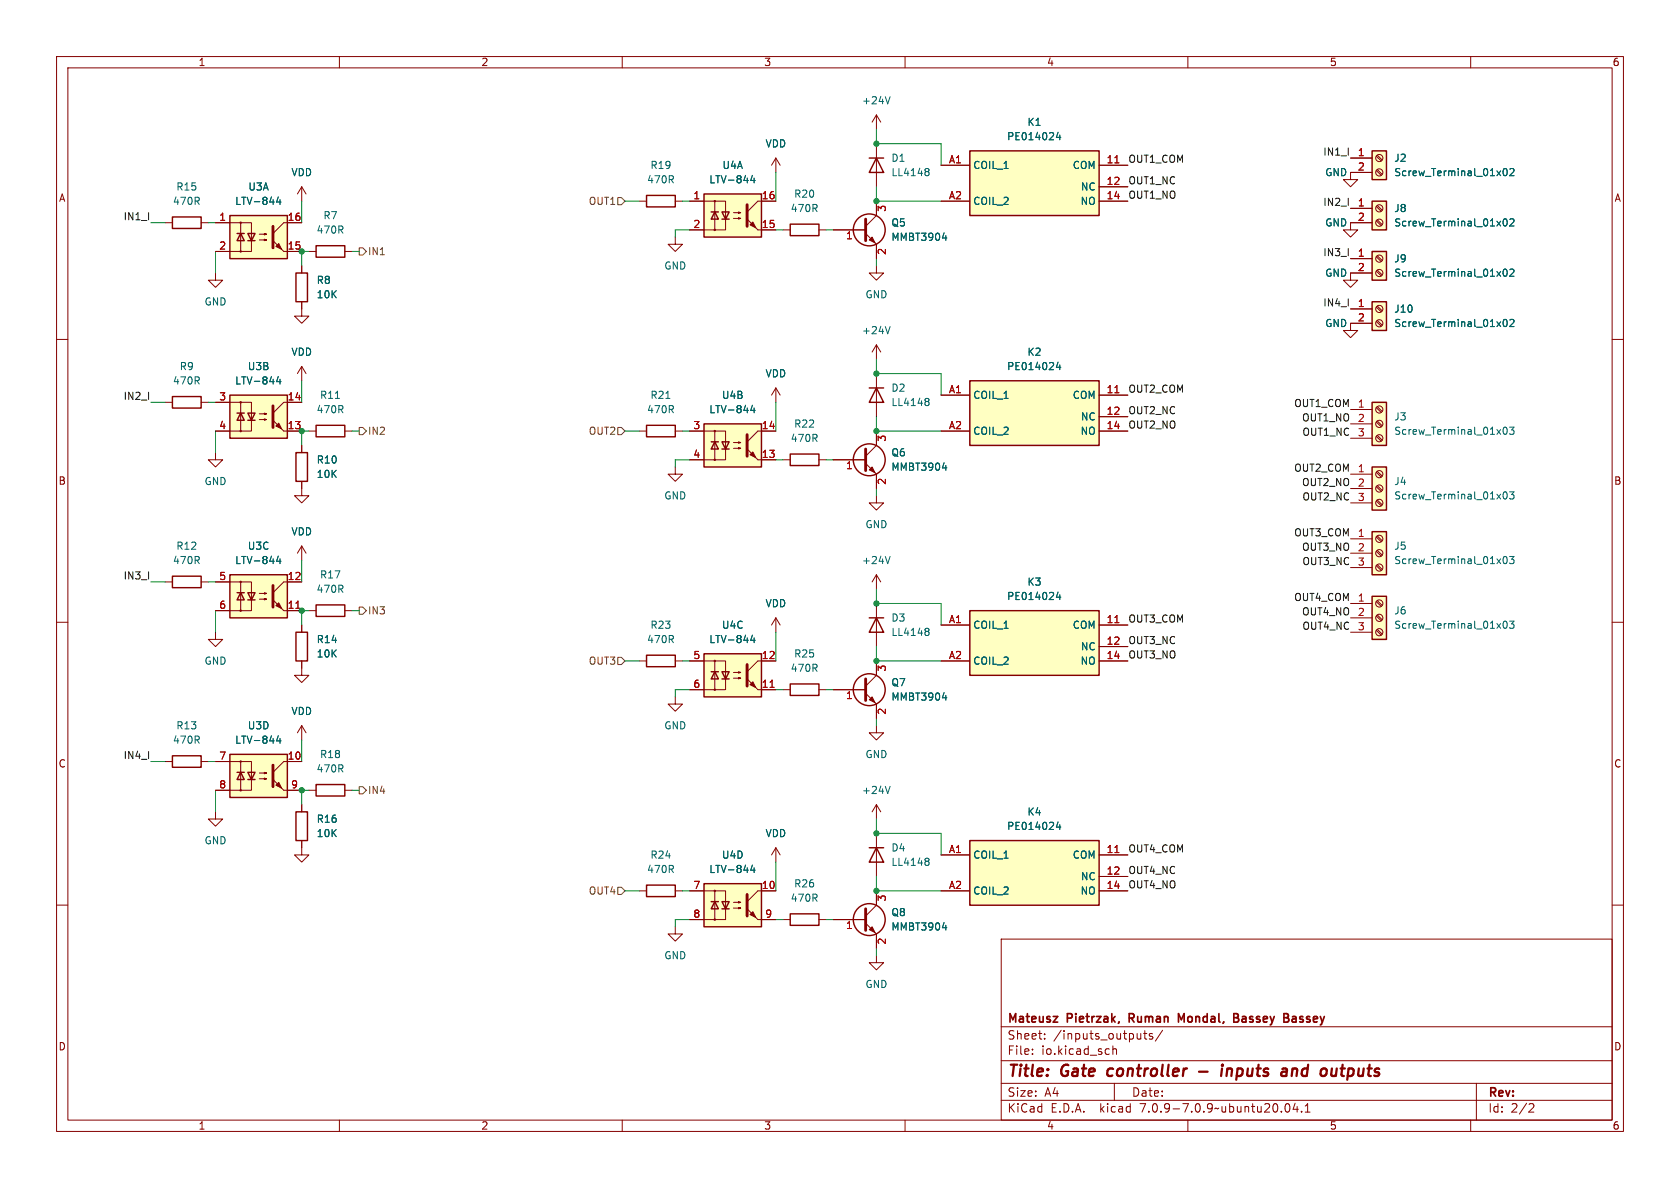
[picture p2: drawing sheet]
<svg xmlns="http://www.w3.org/2000/svg" width="297mm" height="210mm" viewBox="0 0 297 210" stroke-linecap="round" stroke-linejoin="round" font-family="sans-serif">
<g fill="none" stroke="#840000" stroke-width=".18">
<path d="M10 10h277v190h-277zM12 12h273v186h-273zM60 10v2M110 10v2M160 10v2M210 10v2M260 10v2M29.2 39.4h1.3M35.6 39.4h1.2M38.1 39.4h6.3v5.1h-6.3M42.5 39.4v5.1M53.3 33v2.6"/>
<path d="M53.3 39.4h-3.1l-1.9 1.9M53.3 33l-.7 1.3M53.3 33l.8 1.3M113 35.6h1.3M119.4 35.6h1.2M121.9 35.6h6.4v5h-6.4M126.4 35.6v5M129.7 38.6h1.2l-.3 .1v-.2l.3 .1M129.7 37.6h1.2l-.3 .1v-.2l.3 .1M137.2 27.9v2.6M137.2 35.6h-3.2l-1.9 1.9M137.2 27.9l-.8 1.3"/>
<path d="M137.2 27.9l.7 1.3M154.9 20.3v2.6M154.9 25.4v7.6M154.9 35.6v2.5l-1.9 1.9M154.9 20.3l-.7 1.3M154.9 20.3l.8 1.3M166.4 29.2h5M166.4 35.6h5M194.3 29.2h5.1M194.3 33h5.1M194.3 35.6h5.1M238.8 36.8h3.8"/>
<path d="M238.8 27.9h3.8M242.6 30.5h-3.8v1.3h1.2l-1.2 1.2-1.3-1.2h1.3M242.6 39.4h-3.8v1.2h1.2l-1.2 1.3-1.3-1.3h1.3M243.3 39l.9 .9M243.3 36.5l.9 .8M243.3 30.1l.9 .9M243.3 27.6l.9 .8M243.5 38.9l.8 .8M243.5 36.3l.8 .9M243.5 30l.8 .8M243.5 27.4l.8 .9M10 60h2"/>
<path d="M38.1 48.3v1.2h1.3l-1.3 1.3-1.3-1.3h1.3M45.8 42.4h1.3l-.4 .1v-.2l.4 .1M45.8 41.4h1.3l-.4 .1v-.2l.4 .1M50.2 44.5h3.1M53.3 53.3v2.6h1.3l-1.3 1.3-1.2-1.3h1.2M53.3 47v1.3M54.6 44.5h1.3M61 44.5h1.2M119.4 41.9v1.3h1.2l-1.2 1.3-1.3-1.3h1.3M134 40.6h3.2M138.4 40.6h1.3M144.8 40.6h1.2"/>
<path d="M147.3 40.6h5.7M153 41.3l1.9 1.9v2.5M154.9 47v1.3h1.3l-1.3 1.2-1.2-1.2h1.2M238.8 54.6h3.8M238.8 45.7h3.8M242.6 57.2h-3.8v1.2h1.2l-1.2 1.3-1.3-1.3h1.3M242.6 48.3h-3.8v1.2h1.2l-1.2 1.3-1.3-1.3h1.3M243.3 56.8l.9 .9M243.3 54.3l.9 .8M243.3 47.9l.9 .9M243.3 45.4l.9 .8M243.5 56.6l.8 .9"/>
<path d="M243.5 54.1l.8 .8M243.5 47.8l.8 .8M243.5 45.2l.8 .9M285 60h2M29.2 71.1h1.3M35.6 71.1h1.2M38.1 71.1h6.3v5.1h-6.3M42.5 71.1v5.1M45.8 74.2h1.3l-.4 .1v-.3l.4 .2M45.8 73.2h1.3l-.4 .1v-.3l.4 .2M50.2 76.2h3.1M53.3 64.8l-.7 1.2"/>
<path d="M53.3 64.8v2.5M53.3 78.7v1.3M53.3 64.8l.8 1.2M53.3 71.1h-3.1l-1.9 1.9M54.6 76.2h1.3M61 76.2h1.2M113 76.2h1.3M119.4 76.2h1.2M121.9 76.2h6.4v5.1h-6.4M126.4 76.2v5.1M129.7 79.2h1.2l-.3 .2v-.3l.3 .1M129.7 78.2h1.2l-.3 .2v-.3l.3 .1"/>
<path d="M137.2 68.6v2.5M137.2 76.2h-3.2l-1.9 1.9M137.2 68.6l-.8 1.3M137.2 68.6l.7 1.3M154.9 61v2.5M154.9 66v7.7M154.9 76.2v2.5l-1.9 1.9M154.9 61l-.7 1.2M154.9 61l.8 1.2M166.4 76.2h5M166.4 69.9h5M194.3 76.2h5.1"/>
<path d="M194.3 69.9h5.1M194.3 73.7h5.1M238.8 72.4h3.8M238.8 74.9h3.8M238.8 77.5h3.8M243.3 77.1l.9 .9M243.3 74.6l.9 .8M243.3 72.1l.9 .8M243.5 77l.8 .8M243.5 74.4l.8 .9M243.5 71.9l.8 .8M38.1 80v1.3h1.3l-1.3 1.3-1.3-1.3h1.3"/>
<path d="M53.3 85.1v2.5h1.3l-1.3 1.3-1.2-1.3h1.2M53.3 96.5v2.6M53.3 96.5l-.7 1.3M53.3 96.5l.8 1.3M119.4 82.6v1.2h1.2l-1.2 1.3-1.3-1.3h1.3M134 81.3h3.2M138.4 81.3h1.3M144.8 81.3h1.2M147.3 81.3h5.7M153 81.9l1.9 1.9v2.6M154.9 87.6v1.3h1.3l-1.3 1.3-1.2-1.3h1.2M238.8 95.3h3.8"/>
<path d="M238.8 97.8h3.8M238.8 83.8h3.8M238.8 86.4h3.8M238.8 88.9h3.8M243.3 100l.9 .8M243.3 97.5l.9 .8M243.3 94.9l.9 .9M243.3 88.6l.9 .8M243.3 86l.9 .9M243.3 83.5l.9 .8M243.5 99.8l.8 .9M243.5 97.3l.8 .8"/>
<path d="M243.5 94.7l.8 .9M243.5 88.4l.8 .8M243.5 85.9l.8 .8M243.5 83.3l.8 .9M10 110h2M29.2 102.9h1.3M35.6 102.9h1.2M38.1 102.9h6.3v5.1h-6.3M38.1 111.8v1.2h1.3l-1.3 1.3-1.3-1.3h1.3M42.5 102.9v5.1M45.8 105.9h1.3l-.4 .1v-.2l.4 .1M45.8 104.9h1.3l-.4 .1v-.2l.4 .1"/>
<path d="M50.2 108h3.1M53.3 116.8v2.6h1.3l-1.3 1.3-1.2-1.3h1.2M53.3 110.5v1.3M53.3 102.9h-3.1l-1.9 1.9M54.6 108h1.3M61 108h1.2M113 116.8h1.3M119.4 116.8h1.2M121.9 116.8h6.4v5.1h-6.4M126.4 116.8v5.1M129.7 119.9h1.2l-.3 .1v-.2l.3 .1M129.7 118.9h1.2l-.3 .1v-.3l.3 .2"/>
<path d="M137.2 116.8h-3.2l-1.9 1.9M137.2 109.2v2.6M137.2 109.2l-.8 1.3M137.2 109.2l.7 1.3M154.9 101.6v2.5M154.9 106.7v7.6M154.9 116.8v2.6l-1.9 1.9M154.9 101.6l-.7 1.3M154.9 101.6l.8 1.3M166.4 116.8h5M166.4 110.5h5M194.3 116.8h5.1"/>
<path d="M194.3 110.5h5.1M194.3 114.3h5.1M238.8 100.3h3.8M238.8 106.7h3.8M238.8 109.2h3.8M238.8 111.8h3.8M243.3 111.4l.9 .9M243.3 108.9l.9 .8M243.3 106.3l.9 .9M243.5 111.3l.8 .8M243.5 108.7l.8 .9M243.5 106.2l.8 .8"/>
<path d="M285 110h2M29.2 134.6h1.3M35.6 134.6h1.2M38.1 134.6h6.3v5.1h-6.3M42.5 134.6v5.1M45.8 137.7h1.3l-.4 .1v-.3l.4 .2M45.8 136.7h1.3l-.4 .1v-.3l.4 .2M50.2 139.7h3.1M53.3 128.3v2.5M53.3 128.3l-.7 1.2M53.3 128.3l.8 1.2M53.3 134.6h-3.1l-1.9 1.9"/>
<path d="M54.6 139.7h1.3M61 139.7h1.2M119.4 123.2v1.3h1.2l-1.2 1.2-1.3-1.2h1.3M134 121.9h3.2M138.4 121.9h1.3M144.8 121.9h1.2M147.3 121.9h5.7M153 122.6l1.9 1.9v2.5M154.9 128.3v1.2h1.3l-1.3 1.3-1.2-1.3h1.2M10 160h2M38.1 143.5v1.3h1.3l-1.3 1.3-1.3-1.3h1.3M53.3 148.6v2.5h1.3l-1.3 1.3-1.2-1.3h1.2"/>
<path d="M53.3 142.2v1.3M113 157.5h1.3M119.4 157.5h1.2M121.9 157.5h6.4v5.1h-6.4M126.4 157.5v5.1M129.7 159.5h1.2l-.3 .1v-.2l.3 .1M137.2 157.5h-3.2l-1.9 1.9M137.2 149.9l-.8 1.2M137.2 149.9v2.5M137.2 149.9l.7 1.2M154.9 157.5v2.5l-1.9 1.9M154.9 142.2v2.6"/>
<path d="M154.9 147.3v7.6M154.9 142.2l-.7 1.3M154.9 142.2l.8 1.3M166.4 151.1h5M166.4 157.5h5M194.3 151.1h5.1M194.3 154.9h5.1M194.3 157.5h5.1M285 160h2M119.4 163.8v1.3h1.2l-1.2 1.3-1.3-1.3h1.3M129.7 160.5h1.2l-.3 .2v-.3l.3 .1M134 162.6h3.2"/>
<path d="M138.4 162.6h1.3M144.8 162.6h1.2M147.3 162.6h5.7M153 163.2l1.9 1.9v2.5M154.9 168.9v1.3h1.3l-1.3 1.3-1.2-1.3h1.2M177 166h108v32h-108zM60 198v2M110 198v2M160 198v2M177 194.5h108M177 191.5h108M177 187.5h108"/>
<path d="M177 181.5h108M182.5 186.3v.1M182.5 185.5v.1M184.7 183.6v.1M184.7 182.8v.1M196.7 184.9v1.5M196.7 185.5l.3-.1 .3 .1 .1 .9M197 191.5v3M202.2 182.7h.5M202.4 182.2v1.3l.3 .2M203.7 182.8l-.3-.1-.2 .2v.2l.5 .2v.3h-.5M205.5 182.1l-1.3 2"/>
<path d="M210 198v2M227.3 195.2l.2-.1a.81 .81 0 0 1 .6 .6 .81 .81 0 0 1-.3 .8l-.1 .1a.81 .81 0 0 1-.4-1.4zM229 195l-.4 1.1h.9M229.3 195.6v1M230.1 196.5v.1M230.7 196.6h.9M230.7 195.5l.5-.4v1.5M260 198v2M261 191.5v6.5M270.5 195.1l.5 .1 .2 .3-1 1.1h1"/>
<circle cx="42.5" cy="39.4" r=".13"/>
<circle cx="126.4" cy="35.6" r=".13"/>
<circle cx="243.8" cy="30.5" r=".63"/>
<circle cx="243.8" cy="27.9" r=".63"/>
<circle cx="243.8" cy="39.4" r=".63"/>
<circle cx="243.8" cy="36.8" r=".63"/>
<circle cx="42.5" cy="44.5" r=".13"/>
<circle cx="126.4" cy="40.6" r=".13"/>
<circle cx="243.8" cy="54.6" r=".63"/>
<circle cx="243.8" cy="48.3" r=".63"/>
<circle cx="243.8" cy="45.7" r=".63"/>
<circle cx="243.8" cy="57.1" r=".63"/>
<circle cx="42.5" cy="71.1" r=".13"/>
<circle cx="42.5" cy="76.2" r=".13"/>
<circle cx="126.4" cy="76.2" r=".13"/>
<circle cx="243.8" cy="74.9" r=".63"/>
<circle cx="243.8" cy="77.5" r=".63"/>
<circle cx="243.8" cy="72.4" r=".63"/>
<circle cx="126.4" cy="81.3" r=".13"/>
<circle cx="243.8" cy="95.2" r=".63"/>
<circle cx="243.8" cy="86.4" r=".63"/>
<circle cx="243.8" cy="97.8" r=".63"/>
<circle cx="243.8" cy="88.9" r=".63"/>
<circle cx="243.8" cy="83.8" r=".63"/>
<circle cx="42.5" cy="108" r=".13"/>
<circle cx="42.5" cy="102.9" r=".13"/>
<circle cx="126.4" cy="116.8" r=".13"/>
<circle cx="243.8" cy="106.7" r=".63"/>
<circle cx="243.8" cy="111.8" r=".63"/>
<circle cx="243.8" cy="100.3" r=".63"/>
<circle cx="243.8" cy="109.2" r=".63"/>
<circle cx="42.5" cy="139.7" r=".13"/>
<circle cx="42.5" cy="134.6" r=".13"/>
<circle cx="126.4" cy="121.9" r=".13"/>
<circle cx="126.4" cy="157.5" r=".13"/>
<circle cx="126.4" cy="162.6" r=".13"/>
</g>
<path d="M195.9 189.1l-.2 .7 .4 .4M212 189.4h1.5M216 188.9l-.1 1.3M216.1 188.2v.2M216.1 188.2l-.1 .1 .1 .1M216.1 188.2l.1 .1-.1 .1M217 188.9l-.2 1.3M217.6 188.9l-.6 .2M228.5 188.9l-.2 1.3M229.1 188.9l-.6 .2M236.2 190l-.3 .2M236.3 188.9l-.1 1.3" fill="none" stroke="#840000" stroke-width=".4"/>
<path d="M186.2 179.7h.8l-.8 1h.8M199.6 180h.6M200.2 179.2h-.6v1.5M209.3 179.2l-.5 1.1-.5-1.1v1.5M218.1 179.2h.5l.2 .1 .1 .3-.3 .3a.4 .4 0 0 1 .4 .4 .4 .4 0 0 1-.3 .4h-.6zM218.1 179.9h.5M228.9 179.7l-.4 .1M229 180.1h-.4a.29 .29 0 0 0-.2 .3 .29 .29 0 0 0 .2 .3h.4" fill="none" stroke="#840000" stroke-width=".3"/>
<path d="M132.1 36.2v3.8M153 38.7v3.8M48.3 40v3.8M48.3 71.8v3.8M132.1 76.8v3.8M153 79.4v3.8M48.3 103.5v3.8M132.1 117.5v3.8M48.3 135.3v3.8M153 120v3.8M132.1 158.1v3.8M153 160.7v3.8" fill="none" stroke="#840000" stroke-width=".51"/>
<g fill="#840000" stroke="#840000" stroke-width=".18">
<path d="M153.7 164.3l.5-.5 .5 1z"/>
<path d="M153.7 123.7l.5-.5 .5 1z"/>
<path d="M132.1 120l1.9 1.9z"/>
<path d="M132.6 121l.5-.5 .5 1z"/>
<path d="M132.1 160.7l1.9 1.9z"/>
<path d="M132.6 161.7l.5-.5 .5 1z"/>
<path d="M48.3 74.3l1.9 1.9z"/>
<path d="M49.3 74.8l.5 1-1-.5z"/>
<path d="M48.3 42.5l1.9 2z"/>
<path d="M49.3 43.1l.5 1-1-.5z"/>
<path d="M48.3 106l1.9 2z"/>
<path d="M48.8 107.1l.5-.5 .5 1z"/>
<path d="M48.3 137.8l1.9 1.9z"/>
<path d="M49.3 138.3l.5 1-1-.5z"/>
<path d="M132.1 38.7l1.9 1.9z"/>
<path d="M132.6 39.8l.5-.6 .5 1.1z"/>
<path d="M132.1 79.4l1.9 1.9z"/>
<path d="M132.6 80.4l.5-.5 .5 1z"/>
<path d="M153.7 83.1l.5-.5 .5 1z"/>
<path d="M153.7 42.4l.5-.5 .5 1z"/>
</g>
<g fill="none" stroke="#840000" stroke-width=".25">
<path d="M30.5 38.4h5.1v2h-5.1zM40.6 38.1h10.2v7.6h-10.2zM114.3 34.5h5.1v2.1h-5.1zM124.5 34.3h10.1v7.6h-10.1zM125.7 37.5h1.3M126.4 37.5l.6 1.2h-1.3zM127.6 37.5h1.3l-.6 1.2zM127.6 38.7h1.3M139.7 39.6h5.1v2.1h-5.1zM153.7 27.9h2.5M154.9 27.9l1.3 2.6h-2.5zM171.4 26.7h22.9v11.4h-22.9z"/>
<path d="M242.6 35.6h2.5v5h-2.5zM242.6 26.7h2.5v5.1h-2.5zM41.9 41.3h1.3M42.5 41.3l.7 1.2h-1.3zM43.8 41.3h1.3l-.7 1.2zM43.8 42.5h1.3M52.3 48.3h2.1v5h-2.1zM55.9 43.4h5.1v2.1h-5.1zM242.6 53.3h2.5v5.1h-2.5zM242.6 44.5h2.5v5h-2.5zM30.5 70.1h5.1v2h-5.1zM40.6 69.9h10.2v7.6h-10.2z"/>
<path d="M41.9 73h1.3M42.5 73l.7 1.3h-1.3zM43.8 73h1.3l-.7 1.3zM43.8 74.3h1.3M55.9 75.2h5.1v2h-5.1zM114.3 75.2h5.1v2h-5.1zM124.5 74.9h10.1v7.7h-10.1zM125.7 78.1h1.3M126.4 78.1l.6 1.3h-1.3zM127.6 78.1h1.3l-.6 1.3zM127.6 79.4h1.3M153.7 68.6h2.5"/>
<path d="M154.9 68.6l1.3 2.5h-2.5zM171.4 67.3h22.9v11.4h-22.9zM242.6 71.1h2.5v7.6h-2.5zM52.3 80h2.1v5.1h-2.1zM139.7 80.3h5.1v2h-5.1zM242.6 94h2.5v7.6h-2.5zM242.6 82.6h2.5v7.6h-2.5zM30.5 101.9h5.1v2h-5.1zM40.6 101.6h10.2v7.6h-10.2zM41.9 104.8h1.3M42.5 104.8l.7 1.2h-1.3zM43.8 104.8h1.3l-.7 1.2z"/>
<path d="M43.8 106h1.3M52.3 111.8h2.1v5h-2.1zM55.9 106.9h5.1v2.1h-5.1zM114.3 115.8h5.1v2.1h-5.1zM124.5 115.6h10.1v7.6h-10.1zM125.7 118.7h1.3M126.4 118.7l.6 1.3h-1.3zM127.6 118.7h1.3l-.6 1.3zM153.7 109.2h2.5M154.9 109.2l1.3 2.6h-2.5zM171.4 108h22.9v11.4h-22.9zM242.6 105.4h2.5v7.6h-2.5z"/>
<path d="M30.5 133.6h5.1v2h-5.1zM40.6 133.4h10.2v7.6h-10.2zM41.9 136.5h1.3M42.5 136.5l.7 1.3h-1.3zM43.8 136.5h1.3l-.7 1.3zM43.8 137.8h1.3M55.9 138.7h5.1v2h-5.1zM127.6 120h1.3M139.7 120.9h5.1v2h-5.1zM52.3 143.5h2.1v5.1h-2.1zM114.3 156.5h5.1v2h-5.1zM124.5 156.2h10.1v7.6h-10.1z"/>
<path d="M125.7 159.4h1.3M126.4 159.4l.6 1.3h-1.3zM127.6 159.4h1.3l-.6 1.3zM153.7 149.9h2.5M154.9 149.9l1.3 2.5h-2.5zM171.4 148.6h22.9v11.4h-22.9zM127.6 160.7h1.3M139.7 161.5h5.1v2.1h-5.1z"/>
<circle cx="153.7" cy="40.6" r="2.82"/>
<circle cx="153.7" cy="81.3" r="2.82"/>
<circle cx="153.7" cy="121.9" r="2.82"/>
<circle cx="153.7" cy="162.6" r="2.82"/>
</g>
<g fill="none" stroke="#006464" stroke-width=".18">
<path d="M157.4 17.1l-.5 1.3M49.2 34.8l-.3 .9h.8M49.5 35.3v.8M133 31l-.3 .9h.8M133.3 31.5v.8M163.8 29.8h.2l.2 .2-.2 .3M163.8 30.3h.2M164 30.3l.2 .3v.2l-.1 .2-.3 .1M187.1 23.4l-.3 .9h.7M187.4 23.9v.8M265.8 29.9l.2-.1a.68 .68 0 0 1 .5 .6 .68 .68 0 0 1-.5 .7l-.2-.2-.1-.3zM265.8 38.8l.2-.1a.68 .68 0 0 1 .5 .6 .68 .68 0 0 1-.5 .6l-.2-.1-.1-.3z"/>
<path d="M266.9 29.9l.5-.1 .3 .4-.8 .9h.8M266.9 38.8l.5-.1 .3 .3-.8 .9h.8M157.4 57.7l-.5 1.3M166.6 42.1h.8M167.2 41.6v.9M265.8 47.7l.2-.1a.68 .68 0 0 1 .5 .6 .68 .68 0 0 1-.5 .6l-.2-.1-.1-.3zM265.8 56.6l.2-.1a.68 .68 0 0 1 .5 .6 .68 .68 0 0 1-.5 .6l-.2-.1-.1-.4zM266.9 47.7l.5-.1 .3 .3-.8 .9h.8M266.9 56.6l.5-.1 .3 .3-.8 .9h.8M49.2 66.6l-.3 .9h.8M49.5 67v.9M59.3 70.4h.7"/>
<path d="M117.7 70.4h.7M133 71.6l-.3 .9h.8M133.3 72.1v.9M163.8 70.4h.2l.2 .3-.2 .3M163.8 71h.2M164 71l.2 .2v.3l-.1 .1-.3 .1M187.1 64l-.3 .9h.7M187.4 64.5v.8M265.8 75.6l.2-.1a.68 .68 0 0 1 .5 .6 .68 .68 0 0 1-.5 .7l-.2-.1-.1-.4zM266.9 75.5h.8l-.5 .5 .4 .1v.6l-.2 .1-.5-.1M49.2 98.3l-.3 .9h.8M49.5 98.8v.8"/>
<path d="M157.4 98.4l-.5 1.2M166.6 82.7h.8M167.2 82.3v.8M265.8 98.5l.2-.1a.68 .68 0 0 1 .5 .6 .68 .68 0 0 1-.5 .6l-.2-.1-.1-.3zM265.8 87.1l.2-.2a.68 .68 0 0 1 .5 .7 .68 .68 0 0 1-.5 .6l-.2-.1-.1-.4zM266.9 98.4h.8l-.5 .5 .4 .1v.5l-.2 .1-.5-.1M266.9 86.9h.8l-.5 .5 .4 .1v.6l-.2 .1-.5-.1M133 112.3l-.3 .9h.8M133.3 112.8v.8M163.8 111.1h.2l.2 .2-.2 .3M163.8 111.6h.2M164 111.6l.2 .3v.2l-.1 .2h-.3"/>
<path d="M187.1 104.7l-.3 .9h.7M187.4 105.1v.9M265.8 109.9l.2-.1a.68 .68 0 0 1 .5 .6 .68 .68 0 0 1-.5 .7l-.2-.2-.1-.3zM266.9 109.8h.8l-.5 .5 .4 .1v.5l-.2 .2-.5-.2M49.2 130.1l-.3 .9h.8M49.5 130.5v.9M157.4 139l-.5 1.3M166.6 123.3h.8M167.2 122.9v.9M133 152.9l-.3 .9h.8M133.3 153.4v.8M163.8 151.7h.2l.2 .3-.2 .3"/>
<path d="M163.8 152.3h.2M164 152.3l.2 .2v.2l-.1 .2-.3 .1M187.1 145.3l-.3 .9h.7M187.4 145.8v.8M166.6 164h.8M167.2 163.6v.8"/>
</g>
<g fill="#ffffc2" stroke="#ffffc2" stroke-width=".18">
<path d="M171.4 148.6h22.9v11.4h-22.9z"/>
<path d="M124.5 115.6h10.1v7.6h-10.1z"/>
<path d="M124.5 156.2h10.1v7.6h-10.1z"/>
<path d="M171.4 108h22.9v11.4h-22.9z"/>
<path d="M40.6 69.9h10.2v7.6h-10.2z"/>
<path d="M40.6 38.1h10.2v7.6h-10.2z"/>
<path d="M242.6 94h2.5v7.6h-2.5z"/>
<path d="M40.6 101.6h10.2v7.6h-10.2z"/>
<path d="M40.6 133.4h10.2v7.6h-10.2z"/>
<path d="M242.6 105.4h2.5v7.6h-2.5z"/>
<path d="M242.6 71.1h2.5v7.6h-2.5z"/>
<path d="M242.6 82.6h2.5v7.6h-2.5z"/>
<path d="M242.6 53.3h2.5v5.1h-2.5z"/>
<path d="M242.6 35.6h2.5v5h-2.5z"/>
<path d="M242.6 44.5h2.5v5h-2.5z"/>
<path d="M242.6 26.7h2.5v5.1h-2.5z"/>
<path d="M171.4 26.7h22.9v11.4h-22.9z"/>
<path d="M171.4 67.3h22.9v11.4h-22.9z"/>
<path d="M124.5 34.3h10.1v7.6h-10.1z"/>
<path d="M124.5 74.9h10.1v7.7h-10.1z"/>
</g>
<path d="M197.1 28.8h.7M197.1 69.4h.7M52.3 107.5h.7M197.1 110.1h.7M136.1 121.5h.8M197.1 150.7h.7" fill="none" stroke="#a90000" stroke-width=".18"/>
<path d="M109.2 34.9h.7l.6 .7-.6 .6h-.7zM63.5 43.8h.6l.7 .7-.7 .6h-.6zM63.5 75.6h.6l.7 .6-.7 .6h-.6zM109.2 75.6h.7l.6 .6-.6 .6h-.7zM63.5 107.3h.6l.7 .7-.7 .6h-.6zM109.2 116.2h.7l.6 .6-.6 .7h-.7zM63.5 139.1h.6l.7 .6-.7 .6h-.6zM109.2 156.8h.7l.6 .7-.6 .6h-.7z" fill="none" stroke="#725600" stroke-width=".18"/>
<g fill="none" stroke="#009600" stroke-width=".18">
<path d="M26.7 39.4h2.5M36.8 39.4h1.3M53.3 35.6v3.8M110.5 35.6h2.5M120.6 35.6h1.3M137.2 30.5v5.1M154.9 33v2.6h11.5M154.9 22.9v2.5h11.5v3.8M38.1 44.5v3.8M54.6 44.5h-1.3v2.5M62.2 44.5h1.3M121.9 40.6h-2.5v1.3"/>
<path d="M137.2 40.6h1.2M146 40.6h1.3M154.9 45.7v1.3M26.7 71.1h2.5M36.8 71.1h1.3M38.1 76.2v3.8M53.3 67.3v3.8M54.6 76.2h-1.3v2.5M62.2 76.2h1.3M110.5 76.2h2.5M120.6 76.2h1.3M137.2 71.1v5.1"/>
<path d="M154.9 63.5v2.5h11.5v3.9M154.9 73.7v2.5h11.5M53.3 99.1v3.8M121.9 81.3h-2.5v1.3M137.2 81.3h1.2M146 81.3h1.3M154.9 86.4v1.2M26.7 102.9h2.5M36.8 102.9h1.3M38.1 108v3.8M54.6 108h-1.3v2.5M62.2 108h1.3"/>
<path d="M110.5 116.8h2.5M120.6 116.8h1.3M137.2 111.8v5M154.9 104.1v2.6h11.5v3.8M154.9 114.3v2.5h11.5M26.7 134.6h2.5M36.8 134.6h1.3M38.1 139.7v3.8M53.3 130.8v3.8M54.6 139.7h-1.3v2.5M62.2 139.7h1.3M121.9 121.9h-2.5v1.3"/>
<path d="M137.2 121.9h1.2M146 121.9h1.3M154.9 127v1.3M110.5 157.5h2.5M120.6 157.5h1.3M137.2 152.4v5.1M154.9 144.8v2.5h11.5v3.8M154.9 154.9v2.6h11.5M121.9 162.6h-2.5v1.2M137.2 162.6h1.2M146 162.6h1.3M154.9 167.6v1.3"/>
</g>
<g fill="#009600" stroke="#009600" stroke-width=".18">
<circle cx="154.9" cy="35.6" r=".46"/>
<circle cx="154.9" cy="25.4" r=".46"/>
<circle cx="154.9" cy="76.2" r=".46"/>
<circle cx="154.9" cy="66" r=".46"/>
<circle cx="53.3" cy="44.5" r=".46"/>
<circle cx="53.3" cy="76.2" r=".46"/>
<circle cx="154.9" cy="157.5" r=".46"/>
<circle cx="154.9" cy="147.3" r=".46"/>
<circle cx="154.9" cy="106.7" r=".46"/>
<circle cx="154.9" cy="116.8" r=".46"/>
<circle cx="53.3" cy="139.7" r=".46"/>
<circle cx="53.3" cy="108" r=".46"/>
</g>
<g font-size="2.8" fill="#840000">
<text x="178" y="190.9">Title:</text>
<text x="187.7" y="190.9">Gate</text>
<text x="196.6" y="190.9">controller</text>
<text x="218.3" y="190.9">inputs</text>
<text x="229.8" y="190.9">and</text>
<text x="237.6" y="190.9">outputs</text>
</g>
<g font-size="2.1" fill="#840000">
<text x="178" y="184">Sheet:</text>
<text x="178" y="181.2">Mateusz</text>
<text x="186.2" y="184">/inputs_outputs/</text>
<text x="188.7" y="181.2">Pietrzak,</text>
<text x="200.3" y="181.2">Ruman</text>
<text x="209.6" y="181.2">Mondal,</text>
<text x="220" y="181.2">Bassey</text>
<text x="229.4" y="181.2">Bassey</text>
<text x="178" y="186.7">File:</text>
<text x="184.1" y="186.7">io.kicad_sch</text>
<text x="178" y="196.9">KiCad</text>
<text x="178" y="194.1">Size:</text>
<text x="184.7" y="194.1">A4</text>
<text x="185.7" y="196.9">E.D.A.</text>
<text x="194.6" y="196.9">kicad</text>
<text x="200" y="194.1">Date:</text>
<text x="201.8" y="196.9">7.0.9-7.0.9~ubuntu20.04.1</text>
<text x="263" y="194.3">Rev:</text>
<text x="263" y="196.9">Id:</text>
<text x="267.1" y="196.9">2/2</text>
</g>
<g font-size="1.8" fill="#840000">
<text x="35" y="11.9">1</text>
<text x="85" y="11.9">2</text>
<text x="135" y="11.9">3</text>
<text x="185" y="11.9">4</text>
<text x="235" y="11.9">5</text>
<text x="285" y="11.9">6</text>
<text x="10.3" y="35.9">A</text>
<text x="285.3" y="35.9">A</text>
<text x="10.3" y="85.9">B</text>
<text x="285.3" y="85.9">B</text>
<text x="10.3" y="135.9">C</text>
<text x="285.3" y="135.9">C</text>
<text x="10.3" y="185.9">D</text>
<text x="285.3" y="185.9">D</text>
<text x="35" y="199.9">1</text>
<text x="85" y="199.9">2</text>
<text x="135" y="199.9">3</text>
<text x="185" y="199.9">4</text>
<text x="235" y="199.9">5</text>
<text x="285" y="199.9">6</text>
</g>
<g font-size="1.8" fill="#006464">
<text x="152.3" y="18.6">+24V</text>
<text x="181.5" y="22.5">K1</text>
<text x="135.2" y="26.3">VDD</text>
<text x="157.5" y="28.8">D1</text>
<text x="177.9" y="25">PE014024</text>
<text x="246.4" y="28.8">J2</text>
<text x="31.1" y="33.9">R15</text>
<text x="43.8" y="33.9">U3A</text>
<text x="51.4" y="31.3">VDD</text>
<text x="114.3" y="32.6">470R</text>
<text x="114.9" y="30.1">R19</text>
<text x="125.3" y="32.6">LTV-844</text>
<text x="127.6" y="30.1">U4A</text>
<text x="140.3" y="35.2">R20</text>
<text x="157.5" y="31.3">LL4148</text>
<text x="172" y="30.1">COIL_1</text>
<text x="189.5" y="30.1">COM</text>
<text x="191" y="33.9">NC</text>
<text x="234.2" y="31.3">GND</text>
<text x="246.4" y="31.3">Screw_Terminal_01x02</text>
<text x="30.5" y="36.4">470R</text>
<text x="41.5" y="36.4">LTV-844</text>
<text x="55.9" y="41.5">470R</text>
<text x="57.1" y="39">R7</text>
<text x="139.7" y="37.7">470R</text>
<text x="157.5" y="40.2">Q5</text>
<text x="172" y="36.4">COIL_2</text>
<text x="190.9" y="36.4">NO</text>
<text x="234.2" y="40.2">GND</text>
<text x="246.4" y="37.7">J8</text>
<text x="246.4" y="40.2">Screw_Terminal_01x02</text>
<text x="117.3" y="47.9">GND</text>
<text x="157.5" y="42.8">MMBT3904</text>
<text x="246.4" y="46.6">J9</text>
<text x="55.9" y="50.4">R8</text>
<text x="55.9" y="52.9">10K</text>
<text x="152.9" y="52.9">GND</text>
<text x="234.2" y="49.1">GND</text>
<text x="246.4" y="49.1">Screw_Terminal_01x02</text>
<text x="36.1" y="54.2">GND</text>
<text x="152.3" y="59.3">+24V</text>
<text x="234.2" y="58">GND</text>
<text x="246.4" y="55.5">J10</text>
<text x="246.4" y="58">Screw_Terminal_01x02</text>
<text x="31.7" y="65.6">R9</text>
<text x="43.7" y="65.6">U3B</text>
<text x="51.4" y="63.1">VDD</text>
<text x="177.9" y="65.6">PE014024</text>
<text x="181.5" y="63.1">K2</text>
<text x="30.5" y="68.2">470R</text>
<text x="41.5" y="68.2">LTV-844</text>
<text x="56.5" y="70.7">R11</text>
<text x="114.9" y="70.7">R21</text>
<text x="127.5" y="70.7">U4B</text>
<text x="135.2" y="66.9">VDD</text>
<text x="157.5" y="69.4">D2</text>
<text x="157.5" y="72">LL4148</text>
<text x="172" y="70.7">COIL_1</text>
<text x="189.5" y="70.7">COM</text>
<text x="55.9" y="73.3">470R</text>
<text x="114.3" y="73.3">470R</text>
<text x="125.3" y="73.3">LTV-844</text>
<text x="140.3" y="75.8">R22</text>
<text x="172" y="77.1">COIL_2</text>
<text x="190.9" y="77.1">NO</text>
<text x="191" y="74.5">NC</text>
<text x="246.4" y="74.5">J3</text>
<text x="246.4" y="77.1">Screw_Terminal_01x03</text>
<text x="55.9" y="82.1">R10</text>
<text x="139.7" y="78.3">470R</text>
<text x="157.5" y="80.9">Q6</text>
<text x="157.5" y="83.4">MMBT3904</text>
<text x="36.1" y="86">GND</text>
<text x="55.9" y="84.7">10K</text>
<text x="117.3" y="88.5">GND</text>
<text x="246.4" y="86">J4</text>
<text x="246.4" y="88.5">Screw_Terminal_01x03</text>
<text x="51.4" y="94.8">VDD</text>
<text x="152.9" y="93.6">GND</text>
<text x="30.5" y="99.9">470R</text>
<text x="31.1" y="97.4">R12</text>
<text x="41.5" y="99.9">LTV-844</text>
<text x="43.7" y="97.4">U3C</text>
<text x="152.3" y="99.9">+24V</text>
<text x="246.4" y="97.4">J5</text>
<text x="246.4" y="99.9">Screw_Terminal_01x03</text>
<text x="55.9" y="105">470R</text>
<text x="56.5" y="102.5">R17</text>
<text x="135.2" y="107.5">VDD</text>
<text x="177.9" y="106.3">PE014024</text>
<text x="181.5" y="103.7">K3</text>
<text x="55.9" y="113.9">R14</text>
<text x="114.3" y="113.9">470R</text>
<text x="114.9" y="111.4">R23</text>
<text x="125.3" y="113.9">LTV-844</text>
<text x="127.5" y="111.4">U4C</text>
<text x="157.5" y="110.1">D3</text>
<text x="157.5" y="112.6">LL4148</text>
<text x="172" y="111.4">COIL_1</text>
<text x="189.5" y="111.4">COM</text>
<text x="246.4" y="108.8">J6</text>
<text x="246.4" y="111.4">Screw_Terminal_01x03</text>
<text x="36.1" y="117.7">GND</text>
<text x="55.9" y="116.4">10K</text>
<text x="139.7" y="119">470R</text>
<text x="140.3" y="116.4">R25</text>
<text x="172" y="117.7">COIL_2</text>
<text x="190.9" y="117.7">NO</text>
<text x="191" y="115.2">NC</text>
<text x="157.5" y="121.5">Q7</text>
<text x="157.5" y="124.1">MMBT3904</text>
<text x="30.5" y="131.7">470R</text>
<text x="31.1" y="129.1">R13</text>
<text x="41.5" y="131.7">LTV-844</text>
<text x="43.7" y="129.1">U3D</text>
<text x="51.4" y="126.6">VDD</text>
<text x="117.3" y="129.1">GND</text>
<text x="55.9" y="136.8">470R</text>
<text x="56.5" y="134.2">R18</text>
<text x="152.9" y="134.2">GND</text>
<text x="152.3" y="140.6">+24V</text>
<text x="36.1" y="149.5">GND</text>
<text x="55.9" y="145.6">R16</text>
<text x="55.9" y="148.2">10K</text>
<text x="135.2" y="148.2">VDD</text>
<text x="177.9" y="146.9">PE014024</text>
<text x="181.5" y="144.4">K4</text>
<text x="114.3" y="154.5">470R</text>
<text x="114.9" y="152">R24</text>
<text x="125.3" y="154.5">LTV-844</text>
<text x="127.5" y="152">U4D</text>
<text x="157.5" y="150.7">D4</text>
<text x="157.5" y="153.3">LL4148</text>
<text x="172" y="152">COIL_1</text>
<text x="189.5" y="152">COM</text>
<text x="191" y="155.8">NC</text>
<text x="139.7" y="159.6">470R</text>
<text x="140.3" y="157.1">R26</text>
<text x="172" y="158.3">COIL_2</text>
<text x="190.9" y="158.3">NO</text>
<text x="157.5" y="162.2">Q8</text>
<text x="157.5" y="164.7">MMBT3904</text>
<text x="117.3" y="169.8">GND</text>
<text x="152.9" y="174.9">GND</text>
</g>
<g font-size="1.8" fill="#a90000">
<text x="167.7" y="29">A1</text>
<text x="195.5" y="29">11</text>
<text x="240" y="27.7">1</text>
<text x="122.5" y="35.3">1</text>
<text x="134.6" y="35.3">16</text>
<text x="167.7" y="35.3">A2</text>
<text x="195.5" y="32.8">12</text>
<text x="195.5" y="35.3">14</text>
<text x="240" y="30.2">2</text>
<text x="38.7" y="39.1">1</text>
<text x="50.8" y="39.1">16</text>
<text x="122.5" y="40.4">2</text>
<text x="134.6" y="40.4">15</text>
<text x="156.9" y="37.5" transform="rotate(-90 156.9 37.5)">3</text>
<text x="240" y="36.6">1</text>
<text x="240" y="39.1">2</text>
<text x="38.7" y="44.2">2</text>
<text x="50.8" y="44.2">15</text>
<text x="149.5" y="42.6">1</text>
<text x="156.9" y="45.2" transform="rotate(-90 156.9 45.2)">2</text>
<text x="240" y="45.5">1</text>
<text x="240" y="48">2</text>
<text x="240" y="54.4">1</text>
<text x="240" y="56.9">2</text>
<text x="38.7" y="70.9">3</text>
<text x="50.8" y="70.9">14</text>
<text x="167.7" y="69.6">A1</text>
<text x="195.5" y="69.6">11</text>
<text x="38.7" y="75.9">4</text>
<text x="50.8" y="75.9">13</text>
<text x="122.5" y="75.9">3</text>
<text x="134.6" y="75.9">14</text>
<text x="167.7" y="75.9">A2</text>
<text x="195.5" y="73.4">12</text>
<text x="195.5" y="75.9">14</text>
<text x="240" y="72.1">1</text>
<text x="240" y="74.7">2</text>
<text x="240" y="77.2">3</text>
<text x="122.5" y="81">4</text>
<text x="134.6" y="81">13</text>
<text x="149.5" y="83.3">1</text>
<text x="156.9" y="78.2" transform="rotate(-90 156.9 78.2)">3</text>
<text x="240" y="83.6">1</text>
<text x="156.9" y="85.8" transform="rotate(-90 156.9 85.8)">2</text>
<text x="240" y="86.1">2</text>
<text x="240" y="88.6">3</text>
<text x="240" y="95">1</text>
<text x="240" y="97.5">2</text>
<text x="240" y="100.1">3</text>
<text x="38.7" y="102.6">5</text>
<text x="38.7" y="107.7">6</text>
<text x="50.8" y="107.7">11</text>
<text x="50.8" y="102.6">12</text>
<text x="240" y="106.4">1</text>
<text x="167.7" y="110.2">A1</text>
<text x="195.5" y="110.2">11</text>
<text x="240" y="109">2</text>
<text x="240" y="111.5">3</text>
<text x="122.5" y="116.6">5</text>
<text x="134.6" y="116.6">12</text>
<text x="156.9" y="118.8" transform="rotate(-90 156.9 118.8)">3</text>
<text x="167.7" y="116.6">A2</text>
<text x="195.5" y="114">12</text>
<text x="195.5" y="116.6">14</text>
<text x="122.5" y="121.7">6</text>
<text x="134.6" y="121.7">11</text>
<text x="149.5" y="123.9">1</text>
<text x="156.9" y="126.4" transform="rotate(-90 156.9 126.4)">2</text>
<text x="38.7" y="134.4">7</text>
<text x="50.8" y="134.4">10</text>
<text x="38.7" y="139.4">8</text>
<text x="51.4" y="139.4">9</text>
<text x="167.7" y="150.9">A1</text>
<text x="195.5" y="150.9">11</text>
<text x="195.5" y="154.7">12</text>
<text x="122.5" y="157.2">7</text>
<text x="134.6" y="157.2">10</text>
<text x="156.9" y="159.5" transform="rotate(-90 156.9 159.5)">3</text>
<text x="167.7" y="157.2">A2</text>
<text x="195.5" y="157.2">14</text>
<text x="122.5" y="162.3">8</text>
<text x="135.2" y="162.3">9</text>
<text x="149.5" y="164.5">1</text>
<text x="156.9" y="167.1" transform="rotate(-90 156.9 167.1)">2</text>
</g>
<g font-size="1.8" fill="#0f0f0f">
<text x="199.4" y="28.9">OUT1_COM</text>
<text x="233.8" y="27.6">IN1_I</text>
<text x="199.4" y="32.7">OUT1_NC</text>
<text x="199.4" y="35.2">OUT1_NO</text>
<text x="21.7" y="39">IN1_I</text>
<text x="233.8" y="36.5">IN2_I</text>
<text x="233.8" y="45.4">IN3_I</text>
<text x="233.8" y="54.3">IN4_I</text>
<text x="21.7" y="70.8">IN2_I</text>
<text x="199.4" y="69.5">OUT2_COM</text>
<text x="199.4" y="75.9">OUT2_NO</text>
<text x="199.4" y="73.3">OUT2_NC</text>
<text x="228.7" y="72">OUT1_COM</text>
<text x="230.1" y="74.6">OUT1_NO</text>
<text x="230.2" y="77.1">OUT1_NC</text>
<text x="228.7" y="83.5">OUT2_COM</text>
<text x="230.1" y="86">OUT2_NO</text>
<text x="230.2" y="88.6">OUT2_NC</text>
<text x="228.7" y="94.9">OUT3_COM</text>
<text x="230.1" y="97.4">OUT3_NO</text>
<text x="230.2" y="100">OUT3_NC</text>
<text x="21.7" y="102.5">IN3_I</text>
<text x="228.7" y="106.3">OUT4_COM</text>
<text x="199.4" y="110.1">OUT3_COM</text>
<text x="199.4" y="114">OUT3_NC</text>
<text x="230.1" y="108.9">OUT4_NO</text>
<text x="230.2" y="111.4">OUT4_NC</text>
<text x="199.4" y="116.5">OUT3_NO</text>
<text x="21.7" y="134.3">IN4_I</text>
<text x="199.4" y="150.8">OUT4_COM</text>
<text x="199.4" y="154.6">OUT4_NC</text>
<text x="199.4" y="157.1">OUT4_NO</text>
</g>
<g font-size="1.8" fill="#725600">
<text x="104" y="36.4">OUT1</text>
<text x="65" y="45.3">IN1</text>
<text x="65" y="77.1">IN2</text>
<text x="104" y="77.1">OUT2</text>
<text x="65" y="108.8">IN3</text>
<text x="104" y="117.7">OUT3</text>
<text x="65" y="140.6">IN4</text>
<text x="104" y="158.3">OUT4</text>
</g>
</svg>
